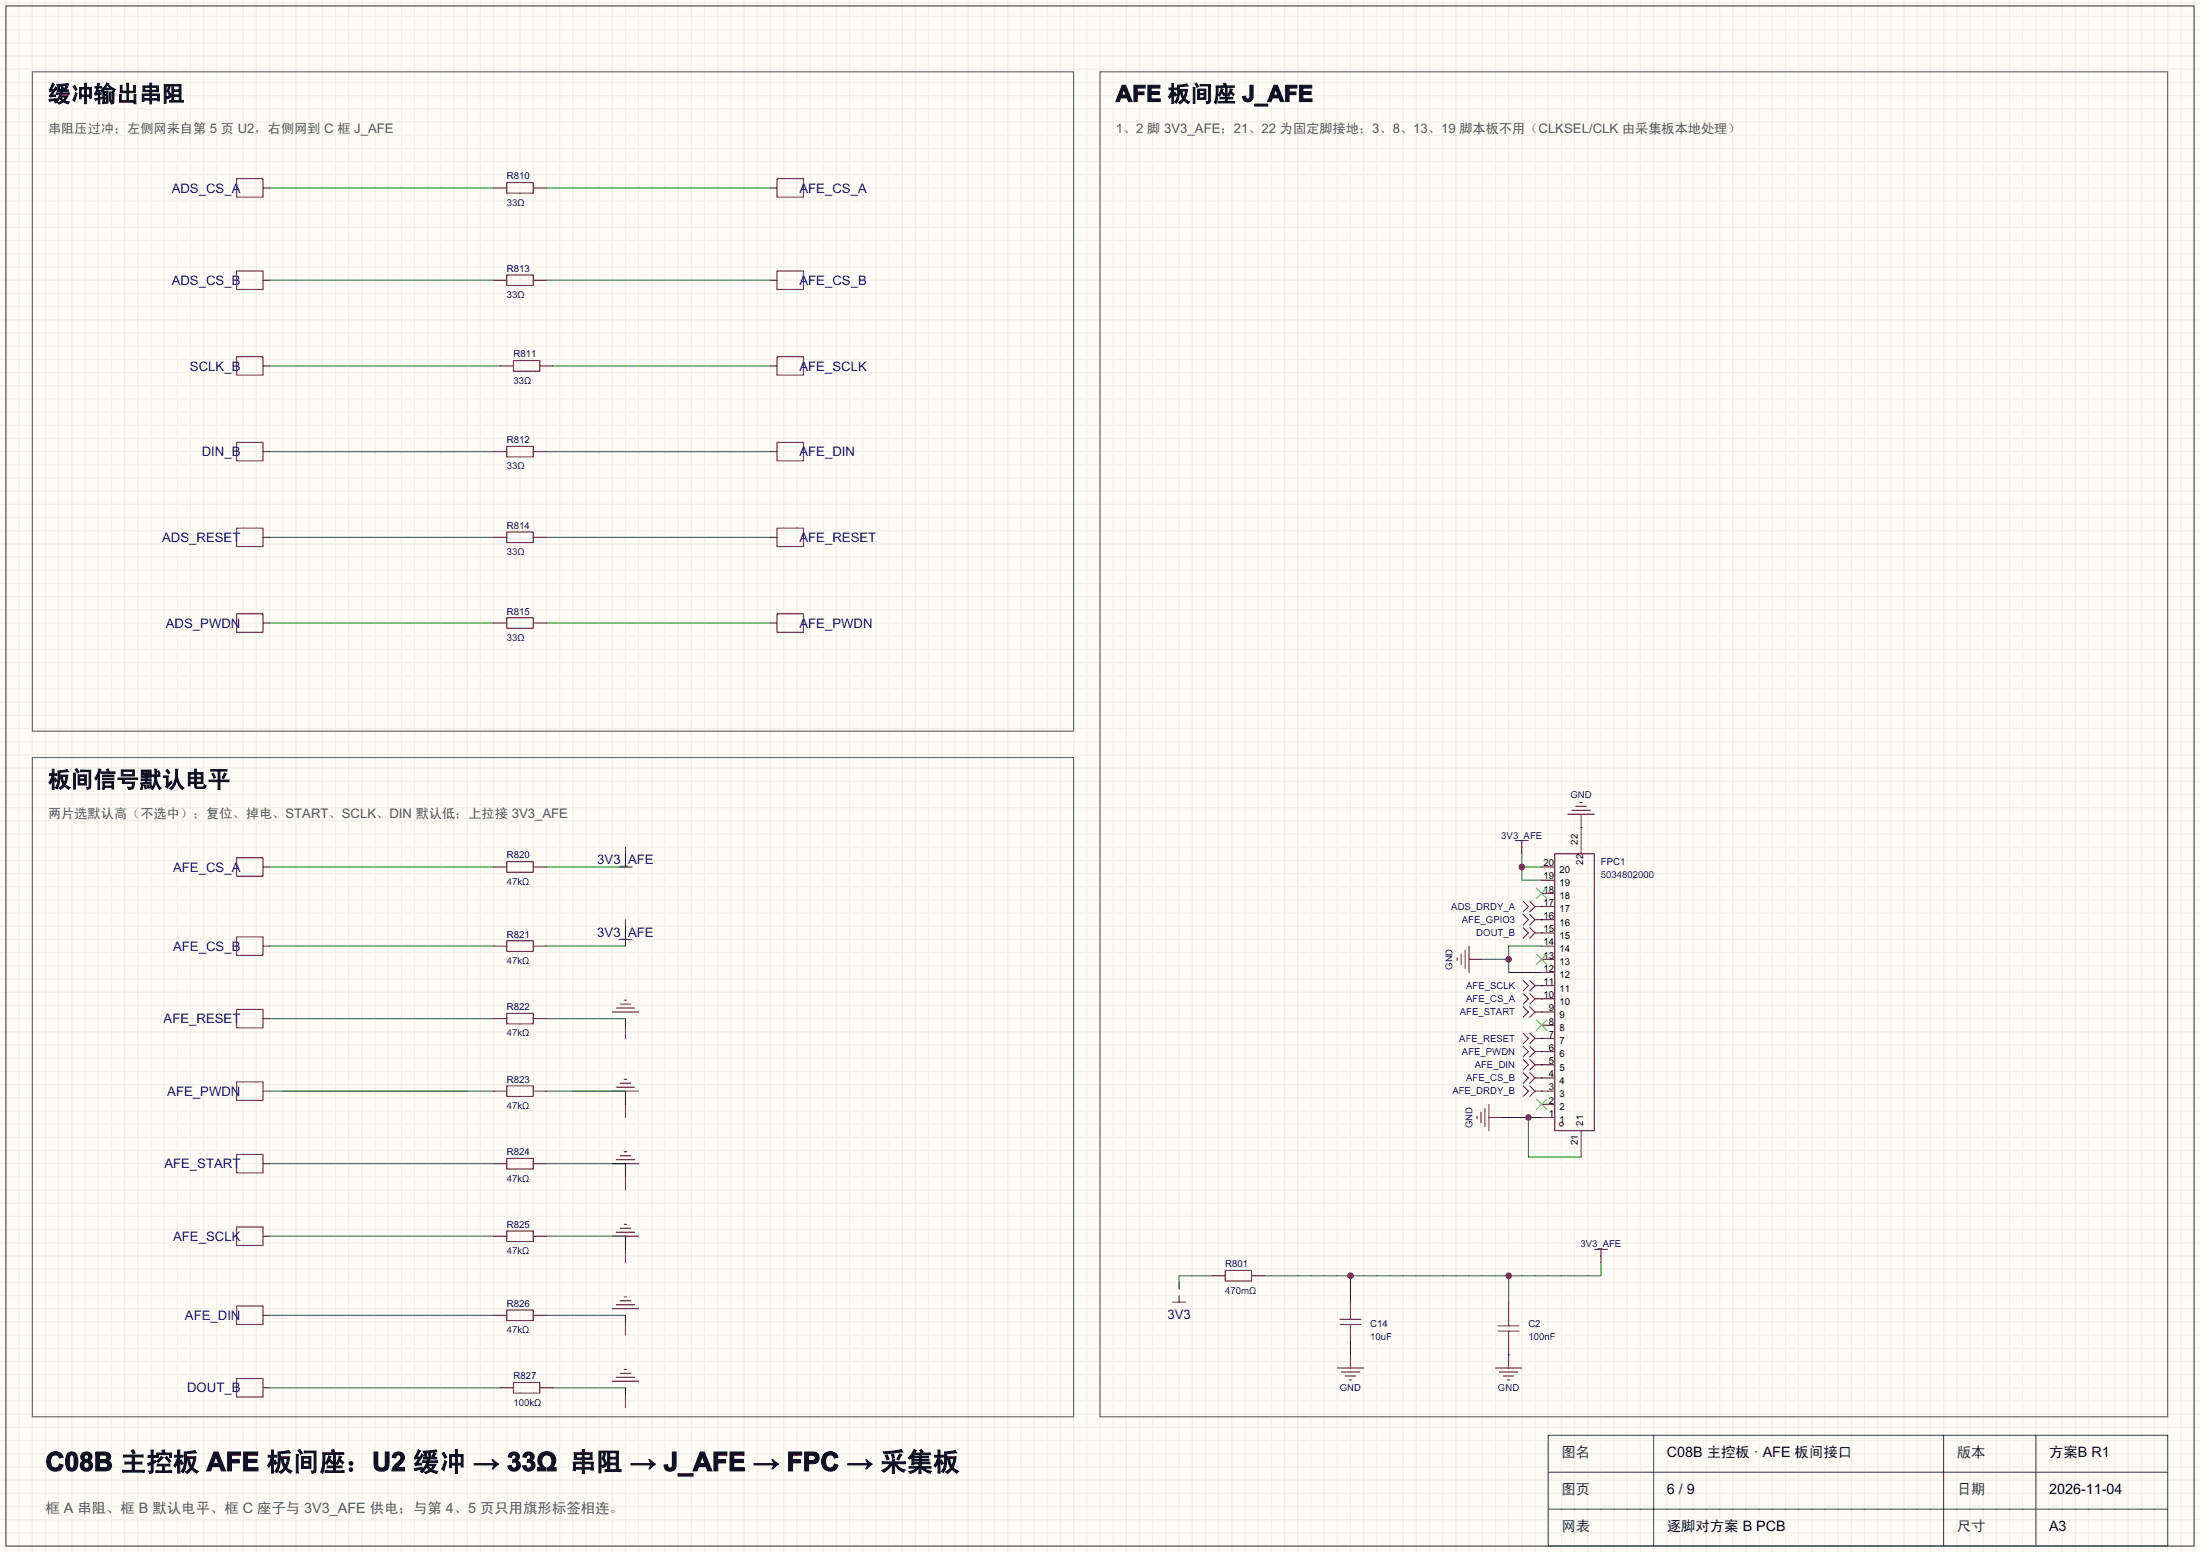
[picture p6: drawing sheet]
<svg xmlns="http://www.w3.org/2000/svg" width="424mm" height="299mm" viewBox="0 0 424 299" stroke-linecap="round" stroke-linejoin="round" font-family="sans-serif">
<path d="M0 0h423.9v299h-423.9z" fill="#fffcf7"/>
<g fill="none" stroke="#f0f0eb" stroke-width=".25">
<path d="M0 .6h423.9M0 3.2h423.9M0 5.7h423.9M0 8.3h423.9M0 10.8h423.9M0 13.3h423.9M0 15.9h423.9M0 18.4h423.9M1.1 0v299M3.7 0v299M6.2 0v299M8.8 0v299"/>
<path d="M11.3 0v299M13.8 0v299M16.4 0v299M18.9 0v299M21.5 0v299M24 0v299M26.5 0v299M29.1 0v299M31.6 0v299M34.2 0v299M36.7 0v299M39.2 0v299"/>
<path d="M41.8 0v299M44.3 0v299M46.9 0v299M49.4 0v299M51.9 0v299M54.5 0v299M57 0v299M59.6 0v299M62.1 0v299M64.6 0v299M67.2 0v299M69.7 0v299"/>
<path d="M72.3 0v299M74.8 0v299M77.3 0v299M79.9 0v299M82.4 0v299M85 0v299M87.5 0v299M90 0v299M92.6 0v299M95.1 0v299M97.7 0v299M100.2 0v299"/>
<path d="M102.7 0v299M105.3 0v299M107.8 0v299M110.4 0v299M112.9 0v299M115.4 0v299M118 0v299M120.5 0v299M123.1 0v299M125.6 0v299M128.1 0v299M130.7 0v299"/>
<path d="M133.2 0v299M135.8 0v299M138.3 0v299M140.8 0v299M143.4 0v299M145.9 0v299M148.5 0v299M151 0v299M153.5 0v299M156.1 0v299M158.6 0v299M161.2 0v299"/>
<path d="M163.7 0v299M166.2 0v299M168.8 0v299M171.3 0v299M173.9 0v299M176.4 0v299M178.9 0v299M181.5 0v299M184 0v299M186.6 0v299M189.1 0v299M191.6 0v299"/>
<path d="M194.2 0v299M196.7 0v299M199.3 0v299M201.8 0v299M204.3 0v299M206.9 0v299M209.4 0v299M212 0v299M214.5 0v299M217 0v299M219.6 0v299M222.1 0v299"/>
<path d="M224.7 0v299M227.2 0v299M229.7 0v299M232.3 0v299M234.8 0v299M237.4 0v299M239.9 0v299M242.4 0v299M245 0v299M247.5 0v299M250.1 0v299M252.6 0v299"/>
<path d="M255.1 0v299M257.7 0v299M260.2 0v299M262.8 0v299M265.3 0v299M267.8 0v299M270.4 0v299M272.9 0v299M275.5 0v299M278 0v299M280.5 0v299M283.1 0v299"/>
<path d="M285.6 0v299M288.2 0v299M290.7 0v299M293.2 0v299M295.8 0v299M298.3 0v299M300.9 0v299M303.4 0v299M305.9 0v299M308.5 0v299M311 0v299M313.6 0v299"/>
<path d="M316.1 0v299M318.6 0v299M321.2 0v299M323.7 0v299M326.3 0v299M328.8 0v299M331.3 0v299M333.9 0v299M336.4 0v299M339 0v299M341.5 0v299M344 0v299"/>
<path d="M346.6 0v299M349.1 0v299M351.7 0v299M354.2 0v299M356.7 0v299M359.3 0v299M361.8 0v299M364.4 0v299M366.9 0v299M369.4 0v299M372 0v299M374.5 0v299"/>
<path d="M377.1 0v299M379.6 0v299M382.1 0v299M384.7 0v299M387.2 0v299M389.8 0v299M392.3 0v299M394.8 0v299M397.4 0v299M399.9 0v299M402.5 0v299M405 0v299"/>
<path d="M407.5 0v299M410.1 0v299M412.6 0v299M415.2 0v299M417.7 0v299M420.2 0v299M422.8 0v299M0 21h423.9M0 23.5h423.9M0 26h423.9M0 28.6h423.9M0 31.1h423.9"/>
<path d="M0 33.7h423.9M0 36.2h423.9M0 38.7h423.9M0 41.3h423.9M0 43.8h423.9M0 46.4h423.9M0 48.9h423.9M0 51.4h423.9M0 54h423.9M0 56.5h423.9M0 59.1h423.9M0 61.6h423.9"/>
<path d="M0 64.1h423.9M0 66.7h423.9M0 69.2h423.9M0 71.8h423.9M0 74.3h423.9M0 76.8h423.9M0 79.4h423.9M0 81.9h423.9M0 84.5h423.9M0 87h423.9M0 89.5h423.9M0 92.1h423.9"/>
<path d="M0 94.6h423.9M0 97.2h423.9M0 99.7h423.9M0 102.2h423.9M0 104.8h423.9M0 107.3h423.9M0 109.9h423.9M0 112.4h423.9M0 114.9h423.9M0 117.5h423.9M0 120h423.9M0 122.6h423.9"/>
<path d="M0 125.1h423.9M0 127.6h423.9M0 130.2h423.9M0 132.7h423.9M0 135.3h423.9M0 137.8h423.9M0 140.3h423.9M0 142.9h423.9M0 145.4h423.9M0 148h423.9M0 150.5h423.9M0 153h423.9"/>
<path d="M0 155.6h423.9M0 158.1h423.9M0 160.7h423.9M0 163.2h423.9M0 165.7h423.9M0 168.3h423.9M0 170.8h423.9M0 173.4h423.9M0 175.9h423.9M0 178.4h423.9M0 181h423.9M0 183.5h423.9"/>
<path d="M0 186.1h423.9M0 188.6h423.9M0 191.1h423.9M0 193.7h423.9M0 196.2h423.9M0 198.8h423.9M0 201.3h423.9M0 203.8h423.9M0 206.4h423.9M0 208.9h423.9M0 211.5h423.9M0 214h423.9"/>
<path d="M0 216.5h423.9M0 219.1h423.9M0 221.6h423.9M0 224.2h423.9M0 226.7h423.9M0 229.2h423.9M0 231.8h423.9M0 234.3h423.9M0 236.9h423.9M0 239.4h423.9M0 241.9h423.9M0 244.5h423.9"/>
<path d="M0 247h423.9M0 249.6h423.9M0 252.1h423.9M0 254.6h423.9M0 257.2h423.9M0 259.7h423.9M0 262.3h423.9M0 264.8h423.9M0 267.3h423.9M0 269.9h423.9M0 272.4h423.9M0 275h423.9"/>
<path d="M0 277.5h423.9M0 280h423.9M0 282.6h423.9M0 285.1h423.9M0 287.7h423.9M0 290.2h423.9M0 292.7h423.9M0 295.3h423.9M0 297.8h423.9"/>
</g>
<g fill="none" stroke="#870000" stroke-width=".19">
<path d="M50.7 36.2h1.2M148.5 36.2h1.2M50.7 54h1.2M148.5 54h1.2M50.7 70.5h1.2M148.5 70.5h1.2M50.7 87h1.2M148.5 87h1.2M50.7 103.5h1.2M148.5 103.5h1.2M50.7 120h1.2M148.5 120h1.2"/>
<path d="M50.7 167h1.2M120.5 163.2v1.3M120.5 177.2v1.2M50.7 182.2h1.2M50.7 196.2h1.2M120.5 197.5v2.5M50.7 210.2h1.2M120.5 212.7v2.6M50.7 224.2h1.2M50.7 238.1h1.2M120.5 226.7v2.5M50.7 253.4h1.2"/>
<path d="M120.5 240.7v2.5M120.5 254.6v2.6M227.2 247v1.3M50.7 267.3h1.2M120.5 268.6v2.5"/>
</g>
<g fill="none" stroke="#a10000" stroke-width=".19">
<path d="M45.6 34.4h5.1v3.6h-5.1zM149.7 34.4h5.1v3.6h-5.1zM45.6 52.2h5.1v3.6h-5.1zM149.7 52.2h5.1v3.6h-5.1zM45.6 68.7h5.1v3.6h-5.1zM149.7 68.7h5.1v3.6h-5.1zM45.6 85.2h5.1v3.6h-5.1zM149.7 85.2h5.1v3.6h-5.1zM45.6 101.7h5.1v3.6h-5.1zM45.6 118.2h5.1v3.6h-5.1zM149.7 101.7h5.1v3.6h-5.1zM149.7 118.2h5.1v3.6h-5.1z"/>
<path d="M45.6 165.2h5.1v3.6h-5.1zM119.3 167h2.5M120.5 165.7v1.3M120.5 179.7v1.3M45.6 180.5h5.1v3.5h-5.1zM45.6 194.4h5.1v3.6h-5.1zM118 194.9h5.1M118.7 194.2h3.6M119.3 181h2.5M119.5 193.4h2M120.3 192.7h.5M45.6 208.4h5.1v3.6h-5.1z"/>
<path d="M118 210.2h5.1M118.7 209.4h3.6M119.5 208.7h2M120.3 207.9h.5M45.6 222.4h5.1v3.5h-5.1zM45.6 236.3h5.1v3.6h-5.1zM118 224.2h5.1M118 238.1h5.1M118.7 223.4h3.6M118.7 237.4h3.6M119.5 222.6h2M119.5 236.6h2"/>
<path d="M120.3 221.9h.5M120.3 235.8h.5M45.6 251.6h5.1v3.5h-5.1zM118 252.1h5.1M118.7 251.3h3.6M119.5 250.6h2M120.3 249.8h.5M225.9 250.8h2.6M227.2 249.6v1.2M45.6 265.6h5.1v3.5h-5.1zM118 266.1h5.1M118.7 265.3h3.6"/>
<path d="M119.5 264.5h2M120.3 263.8h.5"/>
</g>
<g fill="none" stroke="#008700" stroke-width=".19">
<path d="M51.9 36.2h43.2M105.3 36.2h43.2M51.9 54h43.2M105.3 54h43.2M51.9 70.5h44.5M106.6 70.5h41.9M51.9 87h43.2M105.3 87h43.2M51.9 103.5h43.2M105.3 103.5h43.2M51.9 120h43.2M105.3 120h43.2"/>
<path d="M51.9 167h43.2M120.5 164.5v2.5h-15.2M120.5 178.4v3.8h-15.2M51.9 182.2h43.2M51.9 196.2h43.2M105.3 196.2h15.2v1.3M51.9 210.2h43.2M105.3 210.2h15.2v2.5M51.9 224.2h43.2M51.9 238.1h43.2M105.3 224.2h15.2v2.5M105.3 238.1h15.2v2.6"/>
<path d="M51.9 253.4h43.2M105.3 253.4h15.2v1.2M260.2 245.7v5.1M290.7 245.7v5.1M308.5 243.2v2.5h-64.8M51.9 267.3h44.5M106.6 267.3h13.9v1.3"/>
</g>
<g fill="#c00">
<circle cx="290.7" cy="245.7" r=".63"/>
<circle cx="260.2" cy="245.7" r=".63"/>
</g>
<path d="M1.1 1.1h421.7v296.7h-421.7zM298.3 276.5h119.4v21.3h-119.4zM318.6 276.5v21.3M374.5 276.5v21.3M392.3 276.5v21.3M298.3 283.6h119.4M298.3 290.7h119.4" fill="none" stroke="#333" stroke-width=".19"/>
<path d="M6.2 13.8h200.7v127h-200.7zM212 13.8h205.7v259.1h-205.7zM6.2 145.9h200.7v127h-200.7z" fill="none" stroke="#4a4a4a" stroke-width=".19"/>
<path d="M54.5 87h35.5M110.4 87h35.5M54.5 210.2h35.5M110.4 210.2h10.1" fill="none" stroke="#1f8a3b" stroke-width=".19"/>
<g fill="none" stroke="#a10000" stroke-width=".19">
<path d="M97.7 35.2h5v2h-5zM97.7 53h5v2h-5zM98.9 69.5h5.1v2h-5.1zM97.7 86h5v2h-5zM97.7 119h5v2h-5zM97.7 102.5h5v2h-5zM97.7 166h5v2h-5zM97.7 181.2h5v2.1h-5zM97.7 195.2h5v2h-5zM97.7 209.2h5v2h-5zM97.7 237.1h5v2h-5zM97.7 223.1h5v2.1h-5z"/>
<path d="M97.7 252.3h5v2.1h-5zM236.1 244.7h5.1v2.1h-5.1zM288.7 256.4h4M288.7 255.4h4M290.7 253.4v2M290.7 256.4v2M98.9 266.3h5.1v2.1h-5.1zM257.7 263.5h5.1M258.4 264.3h3.6M259.2 265h2M260 265.8h.5M288.2 263.5h5"/>
<path d="M288.9 264.3h3.6M289.7 265h2M290.4 265.8h.6"/>
</g>
<g fill="none" stroke="#870000" stroke-width=".19">
<path d="M95.1 36.2h2.6M102.7 36.2h2.6M95.1 54h2.6M102.7 54h2.6M96.4 70.5h2.5M104 70.5h2.6M95.1 87h2.6M102.7 87h2.6M95.1 103.5h2.6M102.7 103.5h2.6M95.1 120h2.6M102.7 120h2.6"/>
<path d="M95.1 167h2.6M102.7 167h2.6M95.1 182.2h2.6M95.1 196.2h2.6M102.7 182.2h2.6M102.7 196.2h2.6M95.1 210.2h2.6M102.7 210.2h2.6M95.1 238.1h2.6M95.1 224.2h2.6M102.7 238.1h2.6M102.7 224.2h2.6"/>
<path d="M95.1 253.4h2.6M102.7 253.4h2.6M233.6 245.7h2.5M241.2 245.7h2.5M290.7 250.8v2.6M290.7 258.4v5.1M96.4 267.3h2.5M104 267.3h2.6M260.2 261v2.5"/>
</g>
<path d="M289.4 215.3h7.7M294.5 215.3v7.6h10.2M233.6 245.7h-6.4v2.6M290.7 261h.1" fill="none" stroke="#008700" stroke-width=".19"/>
<circle cx="294.5" cy="215.3" r=".63" fill="#c00"/>
<g fill="none" stroke="#a10000" stroke-width=".19">
<path d="M292 161.9h2.5M293.2 161.9v1.3M293.5 173.6l1 1-1 1M293.5 176.1l1 1.1-1 1M293.5 178.7l1 1-1 1M294.8 173.6l1 1-1 1M294.8 176.1l1 1.1-1 1M294.8 178.7l1 1-1 1M293.5 199l1 1-1 1M293.5 193.9l1 1-1 1.1M293.5 191.4l1 1-1 1M293.5 188.8l1 1.1-1 1"/>
<path d="M294.8 199l1 1-1 1M294.8 193.9l1 1-1 1.1M294.8 191.4l1 1-1 1M294.8 188.8l1 1.1-1 1M293.5 209.2l1 1-1 1M293.5 206.6l1 1-1 1.1M293.5 204.1l1 1-1 1M293.5 201.5l1 1.1-1 1M294.8 209.2l1 1-1 1M294.8 206.6l1 1-1 1.1M294.8 204.1l1 1-1 1M294.8 201.5l1 1.1-1 1"/>
<path d="M307.2 240.7h2.6M308.5 240.7v1.2"/>
</g>
<g fill="none" stroke="#870000" stroke-width=".19">
<path d="M293.2 163.2v1.3M295.8 174.6h1.3M295.8 177.2h1.3M295.8 179.7h1.3M295.8 194.9h1.3M295.8 192.4h1.3M295.8 189.9h1.3M295.8 210.2h1.3M295.8 207.6h1.3M295.8 205.1h1.3M295.8 202.6h1.3M295.8 200h1.3"/>
<path d="M308.5 241.9v1.3"/>
</g>
<path d="M293.2 164.5v5h3.9M293.2 167h3.9" fill="none" stroke="#008700" stroke-width=".19"/>
<circle cx="293.2" cy="167" r=".63" fill="#c00"/>
<path d="M304.7 156.8v2.6M283.1 184.8h2.5M286.9 215.3h2.5" fill="none" stroke="#870000" stroke-width=".19"/>
<path d="M302.1 156.8h5.1M302.9 156.1h3.6M303.7 155.3h2M304.4 154.6h.5M280.8 184.5v.5M281.6 183.8v2M282.3 183v3.6M283.1 182.2v5.1M284.6 215v.5M285.4 214.2v2.1M286.1 213.5v3.5M286.9 212.7v5.1" fill="none" stroke="#a10000" stroke-width=".19"/>
<path d="M285.6 184.8h5.1M297.1 182.2h-6.4v5.1h6.4" fill="none" stroke="#008700" stroke-width=".19"/>
<circle cx="290.7" cy="184.8" r=".63" fill="#c00"/>
<g fill="none" stroke="#a10000" stroke-width=".19">
<path d="M299.6 164.5h7.6v53.3h-7.6zM258.2 255.1h4.1M258.2 254.1h4.1M260.2 253.4v.7M260.2 255.1v.8"/>
<circle cx="300.9" cy="216.5" r=".38"/>
</g>
<g fill="none" stroke="#870000" stroke-width=".19">
<path d="M304.7 159.4v5.1M297.1 179.7h2.5M297.1 177.2h2.5M297.1 174.6h2.5M297.1 172.1h2.5M297.1 169.5h2.5M297.1 167h2.5M297.1 197.5h2.5M297.1 194.9h2.5M297.1 192.4h2.5M297.1 189.9h2.5M297.1 187.3h2.5"/>
<path d="M297.1 184.8h2.5M297.1 182.2h2.5M297.1 215.3h2.5M297.1 212.7h2.5M297.1 210.2h2.5M297.1 207.6h2.5M297.1 205.1h2.5M297.1 202.6h2.5M297.1 200h2.5M304.7 217.8v5.1M260.2 250.8v2.6M260.2 255.9v2.5"/>
</g>
<path d="M296 171.1l2.1 2M298.1 171.1l-2.1 2M296 196.5l2.1 2M296 183.8l2.1 2M298.1 196.5l-2.1 2M298.1 183.8l-2.1 2M296 211.7l2.1 2M298.1 211.7l-2.1 2" fill="none" stroke="#3c3" stroke-width=".19"/>
<g fill="none" stroke="#008700" stroke-width=".19">
<path d="M304.7 159.4h.1M297.1 174.6h.1M297.1 177.2h.1M297.1 179.7h.1M297.1 194.9h.1M297.1 192.4h.1M297.1 189.9h.1M297.1 210.2h.1M297.1 207.6h.1M297.1 205.1h.1M297.1 202.6h.1M297.1 200h.1"/>
<path d="M260.2 258.4v2.6"/>
</g>
<g font-size="5.1" fill="#111">
<text x="8.8" y="283.3">C</text>
<text x="12.4" y="283.3">0</text>
<text x="15.3" y="283.3">8B</text>
<text x="23.2" y="283.3">主控板</text>
<text x="39.8" y="283.3">AFE</text>
<text x="51.4" y="283.3">板间座：U</text>
<text x="75.4" y="283.3">2</text>
<text x="79.6" y="283.3">缓冲</text>
<text x="91.2" y="283.3">→</text>
<text x="97.7" y="283.3">3</text>
<text x="100.5" y="283.3">3</text>
<text x="103.3" y="283.3">Ω</text>
<text x="109.8" y="283.3">串阻</text>
<text x="121.4" y="283.3">→</text>
<text x="127.9" y="283.3">J</text>
<text x="130.7" y="283.3">_</text>
<text x="133.5" y="283.3">A</text>
<text x="137.2" y="283.3">FE</text>
<text x="145.1" y="283.3">→</text>
<text x="151.6" y="283.3">F</text>
<text x="154.7" y="283.3">PC</text>
<text x="163.2" y="283.3">→</text>
<text x="169.7" y="283.3">采</text>
<text x="174.7" y="283.3">集</text>
<text x="179.8" y="283.3">板</text>
</g>
<g font-size="4.4" fill="#111">
<text x="9.3" y="19.6">缓冲输出串阻</text>
<text x="215" y="19.6">A</text>
<text x="218.2" y="19.6">F</text>
<text x="220.9" y="19.6">E</text>
<text x="225" y="19.6">板间座</text>
<text x="239.4" y="19.6">J_AF</text>
<text x="250.1" y="19.6">E</text>
<text x="9.3" y="151.6">板间信号默认电平</text>
</g>
<g font-size="2.8" fill="#333">
<text x="300.9" y="280.8">图名</text>
<text x="377.1" y="280.8">版本</text>
<text x="300.9" y="287.9">图页</text>
<text x="377.1" y="287.9">日期</text>
<text x="300.9" y="295">网表</text>
<text x="377.1" y="295">尺寸</text>
</g>
<g font-size="2.8" fill="#111">
<text x="321.2" y="280.8">C08</text>
<text x="326.3" y="280.8">B</text>
<text x="328.9" y="280.8">主</text>
<text x="331.7" y="280.8">控</text>
<text x="334.4" y="280.8">板</text>
<text x="338" y="280.8">·</text>
<text x="339.7" y="280.8">A</text>
<text x="341.5" y="280.8">FE 板间接口</text>
<text x="394.8" y="280.8">方</text>
<text x="397.6" y="280.8">案</text>
<text x="400.4" y="280.8">B</text>
<text x="403" y="280.8">R</text>
<text x="405" y="280.8">1</text>
<text x="321.2" y="287.9">6 / 9</text>
<text x="394.8" y="287.9">2026-11-04</text>
<text x="321.2" y="295">逐</text>
<text x="324" y="295">脚</text>
<text x="326.7" y="295">对</text>
<text x="329.5" y="295">方案 B PC</text>
<text x="342.3" y="295">B</text>
<text x="394.8" y="295">A3</text>
</g>
<g font-size="2.8" fill="#555">
<text x="8.8" y="291.4">框</text>
<text x="12.3" y="291.4">A</text>
<text x="14.9" y="291.4">串阻、框</text>
<text x="26.8" y="291.4">B</text>
<text x="29.4" y="291.4">默</text>
<text x="32.2" y="291.4">认</text>
<text x="34.9" y="291.4">电平、框 C</text>
<text x="49.6" y="291.4">座</text>
<text x="52.3" y="291.4">子</text>
<text x="55.1" y="291.4">与 3</text>
<text x="60.2" y="291.4">V3_</text>
<text x="65.1" y="291.4">AFE</text>
<text x="71.3" y="291.4">供电；与第</text>
<text x="85.9" y="291.4">4、</text>
<text x="90.2" y="291.4">5 页</text>
<text x="95.3" y="291.4">只</text>
<text x="98.1" y="291.4">用</text>
<text x="100.8" y="291.4">旗形标签相连。</text>
</g>
<g font-size="2.5" fill="#555">
<text x="9.3" y="25.5">串</text>
<text x="11.8" y="25.5">阻</text>
<text x="14.4" y="25.5">压</text>
<text x="16.9" y="25.5">过</text>
<text x="19.4" y="25.5">冲</text>
<text x="22" y="25.5">；</text>
<text x="24.5" y="25.5">左</text>
<text x="27.1" y="25.5">侧</text>
<text x="29.6" y="25.5">网</text>
<text x="32.1" y="25.5">来</text>
<text x="34.7" y="25.5">自</text>
<text x="37.2" y="25.5">第</text>
<text x="40.5" y="25.5">5</text>
<text x="42.6" y="25.5">页 U2，右侧网到</text>
<text x="62.5" y="25.5">C</text>
<text x="65" y="25.5">框</text>
<text x="68.3" y="25.5">J_A</text>
<text x="72.6" y="25.5">FE</text>
<text x="215" y="25.5">1、2 脚 3V</text>
<text x="227.4" y="25.5">3_</text>
<text x="230.3" y="25.5">AFE</text>
<text x="235.2" y="25.5">；</text>
<text x="237.7" y="25.5">21</text>
<text x="240.6" y="25.5">、</text>
<text x="243.1" y="25.5">22 为固定脚接地；3</text>
<text x="265.8" y="25.5">、</text>
<text x="268.4" y="25.5">8、13、19</text>
<text x="281.2" y="25.5">脚</text>
<text x="283.8" y="25.5">本</text>
<text x="286.3" y="25.5">板</text>
<text x="288.8" y="25.5">不</text>
<text x="291.4" y="25.5">用</text>
<text x="293.9" y="25.5">（</text>
<text x="296.5" y="25.5">CLK</text>
<text x="301.4" y="25.5">SEL</text>
<text x="306.2" y="25.5">/C</text>
<text x="308.7" y="25.5">LK 由采集板本地处理）</text>
<text x="9.3" y="157.6">两</text>
<text x="11.8" y="157.6">片</text>
<text x="14.4" y="157.6">选</text>
<text x="16.9" y="157.6">默</text>
<text x="19.4" y="157.6">认</text>
<text x="22" y="157.6">高</text>
<text x="24.5" y="157.6">（</text>
<text x="27.1" y="157.6">不</text>
<text x="29.6" y="157.6">选</text>
<text x="32.1" y="157.6">中</text>
<text x="34.7" y="157.6">）</text>
<text x="37.2" y="157.6">；</text>
<text x="39.8" y="157.6">复</text>
<text x="42.3" y="157.6">位</text>
<text x="44.8" y="157.6">、</text>
<text x="47.4" y="157.6">掉</text>
<text x="49.9" y="157.6">电</text>
<text x="52.5" y="157.6">、</text>
<text x="55" y="157.6">STA</text>
<text x="59.9" y="157.6">RT、S</text>
<text x="67.5" y="157.6">CLK</text>
<text x="72.5" y="157.6">、</text>
<text x="75" y="157.6">DI</text>
<text x="77.6" y="157.6">N</text>
<text x="80.1" y="157.6">默</text>
<text x="82.7" y="157.6">认</text>
<text x="85.2" y="157.6">低</text>
<text x="87.7" y="157.6">；</text>
<text x="90.3" y="157.6">上</text>
<text x="92.8" y="157.6">拉</text>
<text x="95.4" y="157.6">接</text>
<text x="98.6" y="157.6">3V3</text>
<text x="103.1" y="157.6">_AFE</text>
</g>
<g font-size="2.5" fill="#00f">
<text x="33.1" y="37.1">ADS_CS_A</text>
<text x="154.1" y="37.1">AFE_CS_A</text>
<text x="33.1" y="54.9">ADS_CS_B</text>
<text x="154.1" y="54.9">AFE_CS_B</text>
<text x="36.6" y="71.4">SCLK_B</text>
<text x="154.1" y="71.4">AFE_SCLK</text>
<text x="38.9" y="87.9">DIN_B</text>
<text x="154.1" y="87.9">AFE_DIN</text>
<text x="31.3" y="104.4">ADS_RESET</text>
<text x="154.1" y="104.4">AFE_RESET</text>
<text x="32" y="120.9">ADS_PWDN</text>
<text x="154.1" y="120.9">AFE_PWDN</text>
<text x="33.4" y="167.9">AFE_CS_A</text>
<text x="115.1" y="166.5">3V3_AFE</text>
<text x="33.4" y="183.1">AFE_CS_B</text>
<text x="115.1" y="180.5">3V3_AFE</text>
<text x="31.5" y="197.1">AFE_RESET</text>
<text x="32.2" y="211.1">AFE_PWDN</text>
<text x="31.7" y="225">AFE_START</text>
<text x="33.4" y="239">AFE_SCLK</text>
<text x="35.6" y="254.3">AFE_DIN</text>
<text x="224.9" y="254.1">3V3</text>
<text x="36.1" y="268.2">DOUT_B</text>
</g>
<g font-size="1.8" fill="#000080">
<text x="97.7" y="34.6">R810</text>
<text x="97.7" y="52.3">R813</text>
<text x="98.9" y="68.8">R811</text>
<text x="97.7" y="85.4">R812</text>
<text x="97.7" y="101.9">R814</text>
<text x="97.7" y="118.4">R815</text>
<text x="97.7" y="165.4">R820</text>
<text x="308.5" y="166.6">FPC1</text>
<text x="97.7" y="180.6">R821</text>
<text x="97.7" y="194.6">R822</text>
<text x="97.7" y="208.5">R823</text>
<text x="97.7" y="222.5">R824</text>
<text x="97.7" y="236.5">R825</text>
<text x="236.1" y="244.1">R801</text>
<text x="97.7" y="251.7">R826</text>
<text x="264" y="255.5">C14</text>
<text x="294.5" y="255.5">C2</text>
<text x="98.9" y="265.7">R827</text>
</g>
<g font-size="1.8" fill="#00f">
<text x="97.7" y="39.6">33Ω</text>
<text x="97.7" y="57.4">33Ω</text>
<text x="98.9" y="73.9">33Ω</text>
<text x="97.7" y="90.4">33Ω</text>
<text x="97.7" y="106.9">33Ω</text>
<text x="97.7" y="123.5">33Ω</text>
<text x="302.6" y="153.7">GND</text>
<text x="289.3" y="161.6">3V3_AFE</text>
<text x="97.7" y="170.4">47kΩ</text>
<text x="308.5" y="169.2">5034802000</text>
<text x="279.7" y="175.3">ADS_DRDY_A</text>
<text x="281.7" y="177.8">AFE_GPIO3</text>
<text x="97.7" y="185.7">47kΩ</text>
<text x="284.5" y="180.4">DOUT_B</text>
<text x="279.9" y="186.8" transform="rotate(-90 279.9 186.8)">GND</text>
<text x="282.5" y="190.5">AFE_SCLK</text>
<text x="281.3" y="195.6">AFE_START</text>
<text x="282.5" y="193.1">AFE_CS_A</text>
<text x="97.7" y="199.7">47kΩ</text>
<text x="281.2" y="200.7">AFE_RESET</text>
<text x="281.7" y="203.2">AFE_PWDN</text>
<text x="282.5" y="208.3">AFE_CS_B</text>
<text x="284.2" y="205.8">AFE_DIN</text>
<text x="97.7" y="213.6">47kΩ</text>
<text x="279.9" y="210.8">AFE_DRDY_B</text>
<text x="283.7" y="217.3" transform="rotate(-90 283.7 217.3)">GND</text>
<text x="97.7" y="227.6">47kΩ</text>
<text x="97.7" y="241.6">47kΩ</text>
<text x="304.5" y="240.3">3V3_AFE</text>
<text x="236.1" y="249.2">470mΩ</text>
<text x="97.7" y="256.8">47kΩ</text>
<text x="264" y="258.1">10uF</text>
<text x="294.5" y="258.1">100nF</text>
<text x="258.2" y="268">GND</text>
<text x="288.6" y="268">GND</text>
<text x="98.9" y="270.8">100kΩ</text>
</g>
<g font-size="1.8">
<text x="297.4" y="166.9">20</text>
<text x="304" y="162.7" transform="rotate(-90 304 162.7)">22</text>
<text x="305.1" y="166.5" transform="rotate(-90 305.1 166.5)">22</text>
<text x="297.4" y="171.9">18</text>
<text x="297.4" y="169.4">19</text>
<text x="300.5" y="173.2">18</text>
<text x="300.5" y="170.7">19</text>
<text x="300.5" y="168.1">20</text>
<text x="297.4" y="179.6">15</text>
<text x="297.4" y="177">16</text>
<text x="297.4" y="174.5">17</text>
<text x="300.5" y="178.3">16</text>
<text x="300.5" y="175.8">17</text>
<text x="297.4" y="184.6">13</text>
<text x="297.4" y="182.1">14</text>
<text x="300.5" y="185.9">13</text>
<text x="300.5" y="183.4">14</text>
<text x="300.5" y="180.8">15</text>
<text x="297.4" y="189.7">11</text>
<text x="297.4" y="187.2">12</text>
<text x="300.5" y="191">11</text>
<text x="300.5" y="188.5">12</text>
<text x="297.4" y="192.3">10</text>
<text x="298.4" y="197.3">8</text>
<text x="298.4" y="194.8">9</text>
<text x="300.5" y="196.1">9</text>
<text x="300.5" y="193.5">10</text>
<text x="298.4" y="202.4">6</text>
<text x="298.4" y="199.9">7</text>
<text x="300.5" y="203.7">6</text>
<text x="300.5" y="201.2">7</text>
<text x="300.5" y="198.6">8</text>
<text x="298.4" y="207.5">4</text>
<text x="298.4" y="205">5</text>
<text x="300.5" y="208.8">4</text>
<text x="300.5" y="206.2">5</text>
<text x="298.4" y="215.1">1</text>
<text x="298.4" y="212.6">2</text>
<text x="298.4" y="210">3</text>
<text x="300.5" y="213.9">2</text>
<text x="300.5" y="211.3">3</text>
<text x="300.5" y="216.4">1</text>
<text x="304" y="220.6" transform="rotate(-90 304 220.6)">21</text>
<text x="305.1" y="216.8" transform="rotate(-90 305.1 216.8)">21</text>
</g>
</svg>
